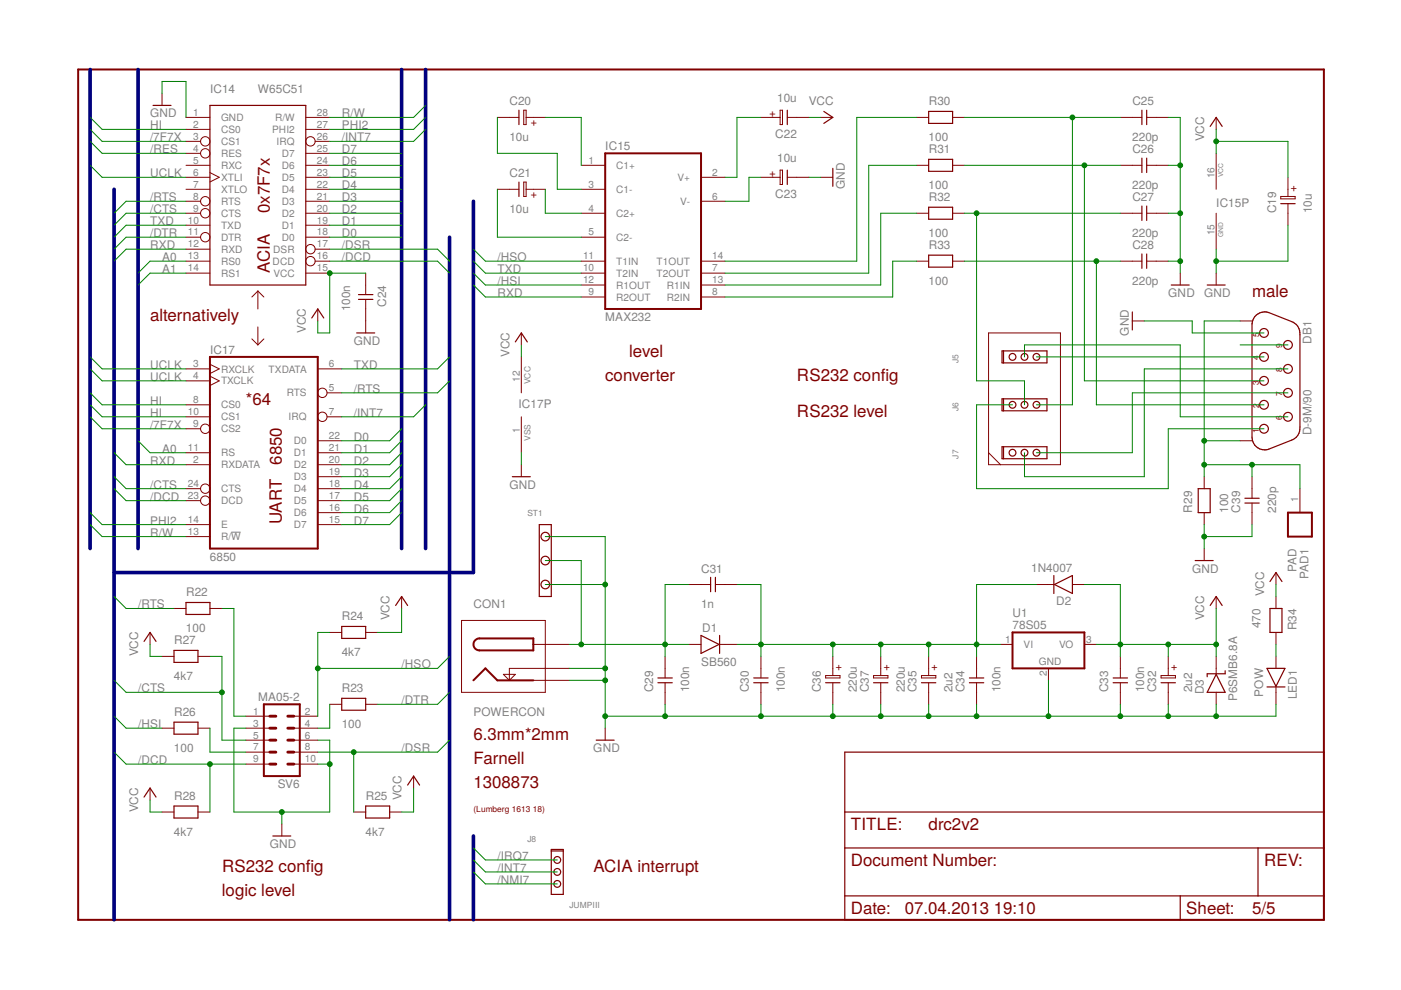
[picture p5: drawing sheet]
<svg xmlns="http://www.w3.org/2000/svg" width="297mm" height="210mm" viewBox="0 0 297 210" stroke-linecap="round" stroke-linejoin="round" font-family="sans-serif">
<path d="M49 112.8h2" fill="none" stroke="#808080" stroke-width=".21"/>
<g fill="none" stroke="#800000" stroke-width=".21">
<path d="M34.4 19.8v2.6M39.4 24.9h5.1M39.4 27.4h5.1M39.4 30h3.1M39.4 32.5h3.1M39.4 35.1h5.1M39.4 37.6h5.1M44.5 36.6l2 1-2 1M64.8 24.9h5.1M64.8 27.4h5.1M64.8 32.5h5.1M64.8 35.1h5.1"/>
<path d="M64.8 37.6h5.1M66.8 30h3.1M105.5 24.9h4.5M111 38.6h.5v3.1h-.5zM111 23.4h.5v3h-.5zM111.5 24.9h4.1M123.2 35.1h5.1M148.6 37.6h5.1M161.3 24.9h4.1M161.3 37.6h4.1M165.4 23.4h.5v3h-.5zM165.4 36.1h.5v3h-.5z"/>
<path d="M166.9 24.9h4.6M166.9 37.6h4.6M174 24.9h2.6M174 37.6h2.6M194.4 24.9h2.5M194.4 35.1h2.5M202 24.9h2.5M202 35.1h2.5M237.5 24.9h4.6M237.5 35.1h4.6M243.1 24.9h4.6M243.1 35.1h4.6"/>
<path d="M257.9 24.9v2.5M257.9 32.5v7.6M273.1 37.6v4.1M39.4 40.1h5.1M39.4 42.7h3.1M39.4 45.2h3.1M39.4 47.8h5.1M39.4 50.3h3.1M39.4 52.8h5.1M39.4 55.4h5.1M39.4 57.9h5.1M64.8 40.1h5.1"/>
<path d="M64.8 42.7h5.1M64.8 45.2h5.1M64.8 47.8h5.1M64.8 50.3h5.1M64.8 57.9h5.1M66.8 52.8h3.1M66.8 55.4h3.1M77.5 57.9v4.6M105.5 40.1h4.5M111.5 40.1h4.1M123.2 40.1h5.1M123.2 45.2h5.1"/>
<path d="M123.2 50.3h5.1M123.2 55.4h5.1M123.2 57.9h5.1M148.6 42.7h5.1M148.6 55.4h5.1M148.6 57.9h5.1M194.4 45.2h2.5M194.4 55.4h2.5M202 45.2h2.5M202 55.4h2.5M237.5 45.2h4.6M237.5 55.4h4.6"/>
<path d="M243.1 45.2h4.6M243.1 55.4h4.6M250.2 57.9v2.5M257.9 45.2v7.6M257.9 57.9v2.5M271.5 41.7h3.1v.5h-3.1zM273.1 43.2v4.6M39.4 78.2h5.1M44.5 77.2l2 1-2 1M44.5 79.8l2 1-2 .9M53.4 71.9l1.3 1.2M54.7 61.7v3.8"/>
<path d="M54.7 69.3v3.8M54.7 61.7l-1.3 1.3M54.7 61.7l1.2 1.3M55.9 71.9l-1.2 1.2M67.4 65.5v2.6M67.4 78.2h5.1M77.5 63.5v7.1M110.5 70.6v2.5M110.5 75.7v7.6M123.2 60.4h5.1M123.2 63h5.1M148.6 60.4h5.1"/>
<path d="M148.6 63h5.1M209.6 70.6h15.2v27.9h-15.2zM240.1 68.1h2.5M262.9 68.1h2.6M39.4 98.5h5.1M39.4 80.8h5.1M39.4 88.4h5.1M39.4 85.8h5.1M39.4 90.9h3.1M39.4 96h5.1M67.4 98.5h5.1M67.4 93.5h5.1"/>
<path d="M67.4 96h5.1M69.3 83.3h3.2M69.3 88.4h3.2M110.5 88.4v7.6M110.5 98.5v2.6M209.6 96l2.5 2.5M262.9 93.5h2.6M39.4 113.8h5.1M39.4 111.2h5.1M39.4 106.2h3.1M39.4 103.6h3.1M67.4 111.2h5.1"/>
<path d="M67.4 108.7h5.1M67.4 106.2h5.1M67.4 103.6h5.1M67.4 101.1h5.1M255.3 101.1v2.5M255.3 108.7v2.5M255.3 116.3v2.6M265.5 101.1v4.5M265.5 106.7v4.5M275.6 103.6v5.1M31.8 134.1v2.5M34.4 139.2h2.5"/>
<path d="M36.9 129h2.5M42 139.2h2.5M44.5 129h2.6M69.9 134.1h2.6M77.5 134.1h2.6M85.2 126.5v2.5M97.9 131.6h17.7v15.2h-17.7zM113.1 136.6h7.6M141 139.2v4.5M146.1 136.6h2.5M146.1 123.9h4.6M151.7 123.9h4.6"/>
<path d="M152.5 136.6h3.8M161.3 139.2v4.5M176.6 139.2v4M186.7 139.2v4M196.9 139.2v4M207.1 139.2v4.5M212.1 136.6h2.6M219.8 123.9h3.7M227.4 123.9h2.5M229.9 136.6h2.6M237.5 139.2v4.5M247.7 139.2v4"/>
<path d="M257.9 126.5v2.5M257.9 139.2v3.7M270.5 121.4v2.5M270.5 126.5v2.5M270.5 134.1v2.5M270.5 139.2v2.5M34.4 154.4h2.5M42 154.4h2.5M52.1 151.8h5.1M52.1 154.4h5.1M52.1 156.9h5.1M52.1 159.5h5.1"/>
<path d="M62.3 151.8h5.1M62.3 154.4h5.1M62.3 156.9h5.1M62.3 159.5h5.1M69.9 149.3h2.6M77.5 149.3h2.6M106.7 143h2.6l-1.3 1.3zM113.1 144.3h7.6M120.7 141.7h-12.7v2.6M128.3 154.4v2.5M141 144.8v4.5M161.3 144.8v4.5"/>
<path d="M175 143.2h3.1v.5h-3.1zM176.6 144.8v4.5M185.2 143.2h3.1v.5h-3.1zM186.7 144.8v4.5M195.4 143.2h3v.5h-3zM196.9 144.8v4.5M207.1 144.8v4.5M222.3 141.7v2.6M237.5 144.8v4.5M246.2 143.2h3v.5h-3zM247.7 144.8v4.5M257.9 146.8v2.5"/>
<path d="M270.5 145.6v3.7M31.8 167.1v2.5M34.4 172.2h2.5M42 172.2h2.5M52.1 162h5.1M59.8 174.7v2.5M62.3 162h5.1M75 172.2h2.5M82.6 172.2h2.6M87.7 164.5v2.6"/>
<circle cx="43.5" cy="30" r=".99"/>
<circle cx="43.5" cy="32.5" r=".99"/>
<circle cx="65.8" cy="30" r=".99"/>
<circle cx="43.5" cy="42.7" r=".99"/>
<circle cx="43.5" cy="50.3" r=".99"/>
<circle cx="43.5" cy="45.2" r=".99"/>
<circle cx="65.8" cy="55.4" r=".99"/>
<circle cx="65.8" cy="52.8" r=".99"/>
<circle cx="43.5" cy="90.9" r=".99"/>
<circle cx="68.3" cy="88.4" r=".99"/>
<circle cx="68.3" cy="83.3" r=".99"/>
<circle cx="43.5" cy="106.2" r=".99"/>
<circle cx="43.5" cy="103.6" r=".99"/>
</g>
<path d="M16.6 14.7h264.1v180.3h-264.1zM128.3 32.5h20.3v33h-20.3zM44.5 75.7h22.9v40.6h-22.9zM273.1 108.7h5.1v5.1h-5.1zM100.8 135.7l.8-.3h11.5v2.5h-11.5a1.26 1.26 0 0 1-1.1-.8 1.26 1.26 0 0 1 .3-1.4zM214.7 134.1h15.2v7.6h-15.2zM55.9 149.3h7.7v15.2h-7.7zM100.4 144.3l2.5-2.6 2.6 2.6h7.6" fill="none" stroke="#800000" stroke-width=".42"/>
<g fill="none" stroke="#800000" stroke-width=".25">
<path d="M32.4 22.4h3.9M44.5 22.4h20.3v38h-20.3zM110 23.4v3M110 38.6v3.1M166.9 23.4v3M166.9 36.1v3M174.7 23.6l1.9 1.3-1.9 1.3M176.6 35.7v3.8M196.9 23.6h5.1v2.6h-5.1zM196.9 33.8h5.1v2.5h-5.1zM242.1 23.4v3M242.1 33.5v3.1"/>
<path d="M243.1 23.4v3M243.1 33.5v3.1M256.6 26.8l1.3-1.9 1.2 1.9M196.9 43.9h5.1v2.6h-5.1zM196.9 54.1h5.1v2.5h-5.1zM242.1 43.7v3M242.1 53.8v3.1M243.1 43.7v3M243.1 53.8v3.1M271.5 43.2h3.1M66.1 67.4l1.3-1.9 1.2 1.9M75.6 70.6h3.8"/>
<path d="M76 62.5h3.1M76 63.5h3.1M109.3 72.5l1.2-1.9 1.3 1.9M212.4 74.4h9.6v2.5h-9.6zM212.8 74.4v2.5M240.1 66.1v3.9M248.3 60.4h3.8M255.9 60.4h3.9M266 67.1a2.84 2.84 0 0 1 3-.8l4.8 1.9a2.67 2.67 0 0 1 1.8 2.8v19.5a2.67 2.67 0 0 1-1.8 2.8l-4.8 1.9a2.66 2.66 0 0 1-3.5-2.5v-24l.1-.8zM212.4 84.6h9.6v2.5h-9.6zM212.4 94.7h9.6v2.6h-9.6zM212.8 84.6v2.5"/>
<path d="M212.8 94.7v2.6M108.6 101.1h3.8M114.3 111.2h2.6v15.3h-2.6zM253.4 118.9h3.8M254 103.6h2.6v5.1h-2.6zM263.9 106.7h3.1M263.9 105.6h3.1M30.5 136l1.3-1.9 1.3 1.9M36.9 137.9h5.1v2.5h-5.1zM39.4 127.7h5.1v2.6h-5.1zM72.5 132.8h5v2.6h-5zM83.9 128.4l1.3-1.9 1.2 1.9"/>
<path d="M148.6 134.7l3.8 1.9-3.8 1.9zM150.7 122.4v3.1M151.7 122.4v3.1M152.6 134.7v3.8M223.4 122v3.8M223.6 123.9l3.8-1.9v3.8zM256.6 128.4l1.3-1.9 1.2 1.9M269.3 129h2.5v5.1h-2.5zM269.3 123.3l1.2-1.9 1.3 1.9M36.9 153.1h5.1v2.6h-5.1zM72.5 148.1h5v2.5h-5zM126.4 156.9h3.8"/>
<path d="M139.5 144.8h3M139.5 143.7h3M159.8 144.8h3.1M159.8 143.7h3.1M175 144.8h3.1M179.1 159.5h101.6v35.5h-101.6zM185.2 144.8h3.1M195.4 144.8h3M205.5 144.8h3.1M205.5 143.7h3.1M236 144.8h3.1M236 143.7h3.1"/>
<path d="M246.2 144.8h3M257.9 143l1.9 3.8h-3.9zM259.8 142.2v.7h-3.9v.6M268.6 141.7h3.8l-1.9 3.8zM268.6 145.6h3.8M30.5 169l1.3-1.9 1.3 1.9M36.9 170.9h5.1v2.5h-5.1zM57.8 177.2h3.9M77.5 170.9h5.1v2.5h-5.1zM86.4 166.5l1.3-2 1.3 2M179.1 179.8h101.6M179.1 172.2h101.6"/>
<path d="M266.7 179.8v10.1M116.9 180.1h2.5v9.5h-2.5zM116.9 180.4h2.5M179.1 189.9h101.6M250.2 189.9v5.1"/>
<circle cx="214.7" cy="75.7" r=".72"/>
<circle cx="217.2" cy="75.7" r=".72"/>
<circle cx="219.8" cy="75.7" r=".72"/>
<circle cx="268" cy="70.6" r=".93"/>
<circle cx="268" cy="75.7" r=".93"/>
<circle cx="273.1" cy="78.2" r=".93"/>
<circle cx="273.1" cy="73.1" r=".93"/>
<circle cx="214.7" cy="96" r=".72"/>
<circle cx="214.7" cy="85.8" r=".72"/>
<circle cx="217.2" cy="96" r=".72"/>
<circle cx="217.2" cy="85.8" r=".72"/>
<circle cx="219.8" cy="96" r=".72"/>
<circle cx="219.8" cy="85.8" r=".72"/>
<circle cx="268" cy="85.8" r=".93"/>
<circle cx="268" cy="80.8" r=".93"/>
<circle cx="268" cy="90.9" r=".93"/>
<circle cx="273.1" cy="83.3" r=".93"/>
<circle cx="273.1" cy="88.4" r=".93"/>
<circle cx="115.6" cy="113.8" r=".91"/>
<circle cx="115.6" cy="118.9" r=".91"/>
<circle cx="115.6" cy="123.9" r=".91"/>
<circle cx="118.2" cy="187.4" r=".72"/>
<circle cx="118.2" cy="184.9" r=".72"/>
<circle cx="118.2" cy="182.3" r=".72"/>
</g>
<path d="M57.2 156.9h1.3M57.2 154.4h1.3M57.2 151.8h1.3M57.2 159.5h1.3M61 156.9h1.3M61 154.4h1.3M61 151.8h1.3M61 159.5h1.3M57.2 162h1.3M61 162h1.3" fill="none" stroke="#800000" stroke-width=".61"/>
<path d="M19.1 14.7v101.6M29.3 14.7v101.6M85.2 14.7v101.6M90.2 14.7v101.6M24.2 40.1v154.9M95.3 50.3v144.7M100.4 42.7v78.7h-76.2M100.4 177.2v17.8" fill="none" stroke="#000080" stroke-width=".76"/>
<g fill="none" stroke="#008000" stroke-width=".21">
<path d="M34.4 19.8v-2.5h5v7.6M19.1 30l2.6 2.5h17.7M19.1 35.1l2.6 2.5h17.7M19.1 24.9l2.6 2.5h17.7M19.1 27.4l2.6 2.6h17.7M69.9 32.5h15.3M69.9 37.6h15.3M69.9 35.1h15.3M90.2 24.9l-2.5 2.5h-17.8M90.2 27.4l-2.5 2.6h-17.8M90.2 22.4l-2.5 2.5h-17.8M105.5 24.9v7.6h12.7v7.6h5"/>
<path d="M115.6 24.9h7.6v10.2M161.3 37.6h-2.5v5.1h-5.1M161.3 24.9h-5v12.7h-2.6M171.5 37.6h2.5M171.5 24.9h2.5M194.4 35.1h-10.2v22.8h-30.5M194.4 24.9h-12.7v30.5h-28M204.5 35.1h33M204.5 24.9h33M227.4 24.9v60.9h-7.6M229.9 35.1v45.7h38.1M247.7 35.1h2.5"/>
<path d="M247.7 24.9h2.5v33M257.9 30h15.2v7.6M257.9 27.4v5.1M39.4 57.9h-7.6l-2.5 2.5M39.4 55.4h-7.6l-2.5 2.5M39.4 50.3h-12.7l-2.5 2.5M39.4 47.8h-12.7l-2.5 2.5M39.4 45.2h-12.7l-2.5 2.6M39.4 42.7h-12.7l-2.5 2.5M39.4 52.8h-12.7l-2.5 2.6M69.9 55.4h22.9l2.5 2.5M69.9 50.3h15.3"/>
<path d="M69.9 47.8h15.3M69.9 45.2h15.3M69.9 42.7h15.3M69.9 40.1h15.3M69.9 52.8h22.9l2.5 2.6M77.5 57.9h-7.6v12.7h-2.5v-2.5M100.4 55.4l2.5 2.5h20.3M100.4 52.8l2.5 2.6h20.3M100.4 57.9l2.5 2.5h20.3M105.5 40.1v10.2h17.7M115.6 40.1v5.1h7.6M194.4 55.4h-5.1v7.6h-35.6"/>
<path d="M194.4 45.2h-7.7v15.2h-33M204.5 55.4h33M204.5 45.2h33M207.1 45.2v35.6h10.1v5M232.5 55.4v30.4h35.5M247.7 55.4h2.5M247.7 45.2h2.5M257.9 52.8v5.1M273.1 47.8v7.6h-15.2M19.1 75.7l2.6 2.5h17.7M19.1 78.2l2.6 2.6h17.7M95.3 75.7l-2.5 2.5h-20.3"/>
<path d="M100.4 60.4l2.5 2.6h20.3M110.5 73.1v2.6M217.2 75.7v-2.6h33v15.3h22.9M219.8 75.7h48.2M242.6 68.1h10.2v2.5h15.2M262.9 68.1h-7.6v33M262.9 73.1h10.2M273.1 78.2h-30.5v22.9h-25.4v-5.1M19.1 83.3l2.6 2.5h17.7M19.1 85.8l2.6 2.6h17.7M19.1 88.4l2.6 2.5h17.7M24.2 96l2.5 2.5h12.7"/>
<path d="M29.3 93.5l2.5 2.5h7.6M85.2 93.5l-2.6 2.5h-10.1M85.2 90.9l-2.6 2.6h-10.1M85.2 96l-2.6 2.5h-10.1M85.2 98.5l-2.6 2.6h-10.1M90.2 85.8l-2.5 2.6h-15.2M95.3 80.8l-2.5 2.5h-20.3M110.5 96v2.5M214.7 85.8h-7.6v17.8h40.6v-12.7h20.3M255.3 93.5h7.6M255.3 98.5h20.3v5.1M265.5 98.5v2.6"/>
<path d="M273.1 83.3h-33v12.7h-20.3M19.1 108.7l2.6 2.5h17.7M19.1 111.2l2.6 2.6h17.7M24.2 101.1l2.5 2.5h12.7M24.2 103.6l2.5 2.6h12.7M85.2 108.7l-2.6 2.5h-10.1M85.2 101.1l-2.6 2.5h-10.1M85.2 103.6l-2.6 2.6h-10.1M85.2 106.2l-2.6 2.5h-10.1M115.6 113.8h12.7v40.6M115.6 118.9h7.6v17.7M255.3 111.2v5.1"/>
<path d="M265.5 111.2v2.6h-10.2M24.2 126.5l2.5 2.5h10.2M31.8 136.6v2.6h2.6M44.5 139.2h2.6v17.7h5M47.1 129h2.5v22.8h2.5M69.9 134.1h-2.5v17.7M85.2 129v5.1h-5.1M95.3 139.2l-2.5 2.5h-25.4M115.6 123.9h12.7M120.7 136.6h25.4M146.1 123.9h-5.1v15.3M156.3 136.6h55.8"/>
<path d="M156.3 123.9h5v15.3M176.6 136.6v2.6M186.7 136.6v2.6M196.9 136.6v2.6M219.8 123.9h-12.7v15.3M229.9 123.9h7.6v15.3M232.5 136.6h25.4M247.7 136.6v2.6M257.9 129v10.2M270.5 123.9v2.6M270.5 136.6v2.6M24.2 151.8l2.5 2.6h7.7"/>
<path d="M24.2 159.5l2.5 2.5h25.4M24.2 144.3l2.5 2.5h20.4M44.5 154.4v5.1h7.6M52.1 154.4h-2.5v17.8h20.3v-15.3h-2.5M69.9 149.3v5.1h-2.5M75 159.5v12.7M95.3 156.9l-2.5 2.6h-25.4M95.3 146.8l-2.5 2.5h-12.7M120.7 141.7h7.6M120.7 144.3h7.6M141 149.3v2.5M161.3 149.3v2.5"/>
<path d="M176.6 149.3v2.5M186.7 149.3v2.5M196.9 149.3v2.5M207.1 149.3v2.5M222.3 144.3v7.5M237.5 149.3v2.5M247.7 149.3v2.5M257.9 149.3v2.5M270.5 149.3v2.5h-142.2M31.8 169.6v2.6h2.6M44.5 162v10.2M59.8 172.2v2.5"/>
<path d="M67.4 162h2.5M87.7 167.1v5.1h-2.5M100.4 179.8l2.5 2.5h15.3M100.4 182.3l2.5 2.6h15.3M100.4 184.9l2.5 2.5h15.3"/>
</g>
<g fill="#008000" stroke="#008000" stroke-width=".21">
<circle cx="69.9" cy="57.9" r=".51"/>
<circle cx="257.9" cy="30" r=".51"/>
<circle cx="237.5" cy="136.6" r=".51"/>
<circle cx="247.7" cy="136.6" r=".51"/>
<circle cx="257.9" cy="136.6" r=".51"/>
<circle cx="257.9" cy="55.4" r=".51"/>
<circle cx="59.8" cy="172.2" r=".51"/>
<circle cx="69.9" cy="162" r=".51"/>
<circle cx="255.3" cy="113.8" r=".51"/>
<circle cx="250.2" cy="55.4" r=".51"/>
<circle cx="250.2" cy="45.2" r=".51"/>
<circle cx="250.2" cy="35.1" r=".51"/>
<circle cx="128.3" cy="144.3" r=".51"/>
<circle cx="161.3" cy="151.8" r=".51"/>
<circle cx="141" cy="151.8" r=".51"/>
<circle cx="128.3" cy="151.8" r=".51"/>
<circle cx="247.7" cy="151.8" r=".51"/>
<circle cx="237.5" cy="151.8" r=".51"/>
<circle cx="207.1" cy="151.8" r=".51"/>
<circle cx="196.9" cy="151.8" r=".51"/>
<circle cx="176.6" cy="151.8" r=".51"/>
<circle cx="222.3" cy="151.8" r=".51"/>
<circle cx="257.9" cy="151.8" r=".51"/>
<circle cx="128.3" cy="123.9" r=".51"/>
<circle cx="128.3" cy="141.7" r=".51"/>
<circle cx="186.7" cy="151.8" r=".51"/>
<circle cx="75" cy="159.5" r=".51"/>
<circle cx="47.1" cy="146.8" r=".51"/>
<circle cx="44.5" cy="162" r=".51"/>
<circle cx="67.4" cy="141.7" r=".51"/>
<circle cx="255.3" cy="93.5" r=".51"/>
<circle cx="255.3" cy="98.5" r=".51"/>
<circle cx="265.5" cy="98.5" r=".51"/>
<circle cx="207.1" cy="45.2" r=".51"/>
<circle cx="227.4" cy="24.9" r=".51"/>
<circle cx="232.5" cy="55.4" r=".51"/>
<circle cx="229.9" cy="35.1" r=".51"/>
<circle cx="141" cy="136.6" r=".51"/>
<circle cx="123.2" cy="136.6" r=".51"/>
<circle cx="161.3" cy="136.6" r=".51"/>
<circle cx="176.6" cy="136.6" r=".51"/>
<circle cx="196.9" cy="136.6" r=".51"/>
<circle cx="207.1" cy="136.6" r=".51"/>
<circle cx="186.7" cy="136.6" r=".51"/>
</g>
<g font-size="3.6" fill="#800000">
<text x="57.2" y="45.2" transform="rotate(-90 57.2 45.2)">0x7F7x</text>
<text x="57.2" y="57.9" transform="rotate(-90 57.2 57.9)">ACIA</text>
<text x="265.5" y="63">male</text>
<text x="31.8" y="68.1">alternatively</text>
<text x="133.4" y="75.7">level</text>
<text x="128.3" y="80.8">converter</text>
<text x="169" y="80.8">RS232 confg</text>
<text x="186.7" y="80.8">i</text>
<text x="52.1" y="85.8">*64</text>
<text x="169" y="88.4">RS232 level</text>
<text x="59.7" y="98.5" transform="rotate(-90 59.7 98.5)">6850</text>
<text x="59.7" y="111.2" transform="rotate(-90 59.7 111.2)">UART</text>
<text x="100.4" y="156.9">6.3mm*2mm</text>
<text x="100.4" y="167.1">1308873</text>
<text x="100.4" y="162">Farnell</text>
<text x="180.4" y="176">TITLE:</text>
<text x="196.9" y="176">drc2v2</text>
<text x="47.1" y="184.9">RS232 confg</text>
<text x="64.8" y="184.9">i</text>
<text x="125.8" y="184.9">ACIA interrupt</text>
<text x="180.4" y="183.6">Document Number:</text>
<text x="268" y="183.6">REV:</text>
<text x="47" y="190">logic level</text>
<text x="180.4" y="193.8">Date:</text>
<text x="191.8" y="193.8">07.04.2013</text>
<text x="210.7" y="193.8">19:10</text>
<text x="251.5" y="193.8">Sheet:</text>
<text x="265.5" y="193.8">5/5</text>
</g>
<g font-size="2.5" fill="#808080">
<text x="44.5" y="19.8">IC14</text>
<text x="54.7" y="19.8">W65C51</text>
<text x="108" y="22.4">C20</text>
<text x="164.8" y="21.6">10u</text>
<text x="171.5" y="22.4">VCC</text>
<text x="196.9" y="22.4">R30</text>
<text x="240.1" y="22.4">C25</text>
<text x="31.8" y="30">/7F7X</text>
<text x="31.8" y="24.9">GND</text>
<text x="31.8" y="27.4">HI</text>
<text x="72.4" y="30">/INT7</text>
<text x="72.5" y="24.9">R/W</text>
<text x="72.5" y="27.4">PHI2</text>
<text x="108" y="30">10u</text>
<text x="164.4" y="29.2">C22</text>
<text x="196.9" y="30">100</text>
<text x="240.1" y="30">220p</text>
<text x="255.3" y="30" transform="rotate(-90 255.3 30)">VCC</text>
<text x="31.8" y="32.5">/RES</text>
<text x="72.5" y="32.5">D7</text>
<text x="72.5" y="35">D6</text>
<text x="128.3" y="31.9">IC15</text>
<text x="164.8" y="34.3">10u</text>
<text x="196.9" y="32.5">R31</text>
<text x="240.1" y="32.5">C26</text>
<text x="31.8" y="37.6">UCLK</text>
<text x="72.5" y="40.1">D4</text>
<text x="72.5" y="37.6">D5</text>
<text x="108" y="37.6">C21</text>
<text x="164.4" y="41.9">C23</text>
<text x="179.1" y="40.1" transform="rotate(-90 179.1 40.1)">GND</text>
<text x="196.9" y="40.1">100</text>
<text x="240.1" y="40.1">220p</text>
<text x="31.8" y="42.7">/RTS</text>
<text x="31.8" y="45.2">/CTS</text>
<text x="31.8" y="47.7">TXD</text>
<text x="72.5" y="47.7">D1</text>
<text x="72.5" y="45.2">D2</text>
<text x="72.5" y="42.7">D3</text>
<text x="108" y="45.2">10u</text>
<text x="196.9" y="42.7">R32</text>
<text x="240.1" y="42.7">C27</text>
<text x="257.9" y="43.9">IC15P</text>
<text x="270.5" y="45.2" transform="rotate(-90 270.5 45.2)">C19</text>
<text x="278.2" y="45.2" transform="rotate(-90 278.2 45.2)">10u</text>
<text x="31.8" y="50.3">/DTR</text>
<text x="31.8" y="52.8">RXD</text>
<text x="72.4" y="52.8">/DSR</text>
<text x="72.5" y="50.3">D0</text>
<text x="196.9" y="50.3">100</text>
<text x="196.9" y="52.8">R33</text>
<text x="240.1" y="50.3">220p</text>
<text x="240.1" y="52.8">C28</text>
<text x="34.4" y="57.9">A1</text>
<text x="34.4" y="55.4">A0</text>
<text x="72.4" y="55.4">/DCD</text>
<text x="105.5" y="55.4">/HSO</text>
<text x="105.5" y="57.9">TXD</text>
<text x="74.2" y="66" transform="rotate(-90 74.2 66)">100n</text>
<text x="81.8" y="65" transform="rotate(-90 81.8 65)">C24</text>
<text x="105.5" y="60.4">/HSI</text>
<text x="105.5" y="63">RXD</text>
<text x="196.9" y="60.4">100</text>
<text x="240.1" y="60.4">220p</text>
<text x="247.7" y="63">GND</text>
<text x="255.3" y="63">GND</text>
<text x="64.8" y="70.6" transform="rotate(-90 64.8 70.6)">VCC</text>
<text x="128.3" y="68.1">MAX232</text>
<text x="239.3" y="71.2" transform="rotate(-90 239.3 71.2)">GND</text>
<text x="44.5" y="75">IC17</text>
<text x="75" y="73.1">GND</text>
<text x="108" y="75.7" transform="rotate(-90 108 75.7)">VCC</text>
<text x="278" y="73" transform="rotate(-90 278 73)">DB1</text>
<text x="31.8" y="78.2">UCLK</text>
<text x="31.8" y="80.8">UCLK</text>
<text x="75" y="83.3">/RTS</text>
<text x="75" y="78.2">TXD</text>
<text x="31.8" y="85.8">HI</text>
<text x="31.8" y="88.4">HI</text>
<text x="75" y="88.4">/INT7</text>
<text x="109.9" y="86.5">IC17P</text>
<text x="31.8" y="90.9">/7F7X</text>
<text x="34.4" y="96">A0</text>
<text x="75" y="93.5">D0</text>
<text x="75" y="96">D1</text>
<text x="278" y="92.3" transform="rotate(-90 278 92.3)">D-9M/90</text>
<text x="31.8" y="98.5">RXD</text>
<text x="75" y="98.5">D2</text>
<text x="75" y="101.1">D3</text>
<text x="31.8" y="103.6">/CTS</text>
<text x="31.8" y="106.2">/DCD</text>
<text x="75" y="103.6">D4</text>
<text x="75" y="106.2">D5</text>
<text x="108" y="103.6">GND</text>
<text x="31.8" y="113.8">R/W</text>
<text x="31.8" y="111.2">PHI2</text>
<text x="75" y="111.2">D7</text>
<text x="75" y="108.7">D6</text>
<text x="252.8" y="108.7" transform="rotate(-90 252.8 108.7)">R29</text>
<text x="260.4" y="108.7" transform="rotate(-90 260.4 108.7)">100</text>
<text x="262.9" y="108.7" transform="rotate(-90 262.9 108.7)">C39</text>
<text x="270.5" y="108.7" transform="rotate(-90 270.5 108.7)">220p</text>
<text x="44.5" y="118.8">6850</text>
<text x="148.7" y="121.4">C31</text>
<text x="218.6" y="121.2">1N4007</text>
<text x="252.8" y="121.4">GND</text>
<text x="274.9" y="121.3" transform="rotate(-90 274.9 121.3)">PAD</text>
<text x="277.4" y="122.7" transform="rotate(-90 277.4 122.7)">PAD1</text>
<text x="29.3" y="129">/RTS</text>
<text x="39.4" y="126.5">R22</text>
<text x="72.5" y="131.5">R24</text>
<text x="82.6" y="131.5" transform="rotate(-90 82.6 131.5)">VCC</text>
<text x="100.4" y="129">CON1</text>
<text x="148.6" y="129">1n</text>
<text x="214.7" y="130.9">U1</text>
<text x="223.9" y="128.3">D2</text>
<text x="255.3" y="131.5" transform="rotate(-90 255.3 131.5)">VCC</text>
<text x="268" y="126.4" transform="rotate(-90 268 126.4)">VCC</text>
<text x="36.9" y="136.6">R27</text>
<text x="39.4" y="134.1">100</text>
<text x="148.9" y="134">D1</text>
<text x="214.7" y="133.4">78S05</text>
<text x="267.2" y="133.2" transform="rotate(-90 267.2 133.2)">470</text>
<text x="274.9" y="133.6" transform="rotate(-90 274.9 133.6)">R34</text>
<text x="29.3" y="139.1" transform="rotate(-90 29.3 139.1)">VCC</text>
<text x="72.4" y="139.2">4k7</text>
<text x="85.1" y="141.7">/HSO</text>
<text x="148.6" y="141.1">SB560</text>
<text x="29.3" y="146.8">/CTS</text>
<text x="36.9" y="144.2">4k7</text>
<text x="54.7" y="148.6">MA05-2</text>
<text x="72.5" y="146.8">R23</text>
<text x="85.1" y="149.3">/DTR</text>
<text x="138.5" y="146.8" transform="rotate(-90 138.5 146.8)">C29</text>
<text x="146.1" y="146.8" transform="rotate(-90 146.1 146.8)">100n</text>
<text x="158.8" y="146.8" transform="rotate(-90 158.8 146.8)">C30</text>
<text x="166.4" y="146.8" transform="rotate(-90 166.4 146.8)">100n</text>
<text x="174" y="146.8" transform="rotate(-90 174 146.8)">C36</text>
<text x="181.7" y="146.8" transform="rotate(-90 181.7 146.8)">220u</text>
<text x="184.2" y="146.8" transform="rotate(-90 184.2 146.8)">C37</text>
<text x="191.8" y="146.8" transform="rotate(-90 191.8 146.8)">220u</text>
<text x="194.4" y="146.8" transform="rotate(-90 194.4 146.8)">C35</text>
<text x="202" y="146.8" transform="rotate(-90 202 146.8)">2u2</text>
<text x="204.5" y="146.8" transform="rotate(-90 204.5 146.8)">C34</text>
<text x="212.1" y="146.8" transform="rotate(-90 212.1 146.8)">100n</text>
<text x="235" y="146.8" transform="rotate(-90 235 146.8)">C33</text>
<text x="242.6" y="146.8" transform="rotate(-90 242.6 146.8)">100n</text>
<text x="245.1" y="146.8" transform="rotate(-90 245.1 146.8)">C32</text>
<text x="252.8" y="146.8" transform="rotate(-90 252.8 146.8)">2u2</text>
<text x="255.2" y="147.2" transform="rotate(-90 255.2 147.2)">D3</text>
<text x="262.3" y="148.7" transform="rotate(-90 262.3 148.7)">P6SMB6.8A</text>
<text x="267.8" y="147.7" transform="rotate(-90 267.8 147.7)">POW</text>
<text x="275" y="148.3" transform="rotate(-90 275 148.3)">LED1</text>
<text x="29.3" y="154.4">/HSI</text>
<text x="36.9" y="151.9">R26</text>
<text x="72.4" y="154.4">100</text>
<text x="100.4" y="151.9">POWERCON</text>
<text x="36.9" y="159.5">100</text>
<text x="85.1" y="159.5">/DSR</text>
<text x="125.8" y="159.5">GND</text>
<text x="29.3" y="162">/DCD</text>
<text x="58.9" y="167.1">SV6</text>
<text x="29.3" y="172.2" transform="rotate(-90 29.3 172.2)">VCC</text>
<text x="36.9" y="169.6">R28</text>
<text x="77.5" y="169.6">R25</text>
<text x="85.1" y="169.6" transform="rotate(-90 85.1 169.6)">VCC</text>
<text x="36.9" y="177.3">4k7</text>
<text x="57.2" y="179.8">GND</text>
<text x="77.5" y="177.3">4k7</text>
<text x="105.5" y="184.9">/INT7</text>
<text x="105.5" y="182.3">/IRQ7</text>
<text x="105.5" y="187.4">/NMI7</text>
</g>
<g font-size="2.5" fill="#800000">
<text x="112.4" y="26.8">+</text>
<text x="163" y="24.8">+</text>
<text x="163" y="37.5">+</text>
<text x="275" y="40.8" transform="rotate(-90 275 40.8)">+</text>
<text x="112.4" y="42">+</text>
<text x="178.5" y="142.3" transform="rotate(-90 178.5 142.3)">+</text>
<text x="188.6" y="142.3" transform="rotate(-90 188.6 142.3)">+</text>
<text x="198.8" y="142.3" transform="rotate(-90 198.8 142.3)">+</text>
<text x="249.6" y="142.3" transform="rotate(-90 249.6 142.3)">+</text>
</g>
<g font-size="2.1" fill="#808080">
<text x="41" y="24.5">1</text>
<text x="41" y="27.1">2</text>
<text x="41" y="29.6">3</text>
<text x="46.9" y="25.7">GND</text>
<text x="46.9" y="28.2">CS0</text>
<text x="57.7" y="28.2">PHI2</text>
<text x="58.3" y="25.7">R/W</text>
<text x="67.2" y="29.6">26</text>
<text x="67.2" y="27.1">27</text>
<text x="67.2" y="24.5">28</text>
<text x="41" y="32.2">4</text>
<text x="41" y="34.7">5</text>
<text x="46.9" y="30.7">CS1</text>
<text x="46.9" y="33.3">RES</text>
<text x="46.9" y="35.8">RXC</text>
<text x="58.6" y="30.7">IRQ</text>
<text x="59.8" y="35.8">D6</text>
<text x="59.8" y="33.3">D7</text>
<text x="67.2" y="34.7">24</text>
<text x="67.2" y="32.2">25</text>
<text x="124.8" y="34.7">1</text>
<text x="130.7" y="35.8">C1+</text>
<text x="41" y="37.2">6</text>
<text x="41" y="39.8">7</text>
<text x="46.9" y="38.3">XTLI</text>
<text x="46.9" y="40.9">XTLO</text>
<text x="59.8" y="40.9">D4</text>
<text x="59.8" y="38.3">D5</text>
<text x="67.2" y="39.8">22</text>
<text x="67.2" y="37.2">23</text>
<text x="124.8" y="39.8">3</text>
<text x="130.7" y="40.9">C1-</text>
<text x="143.6" y="38.3">V+</text>
<text x="151" y="37.2">2</text>
<text x="257.5" y="37.8" transform="rotate(-90 257.5 37.8)">16</text>
<text x="39.8" y="47.4">10</text>
<text x="41" y="42.3">8</text>
<text x="41" y="44.8">9</text>
<text x="46.9" y="43.4">RTS</text>
<text x="46.9" y="46">CTS</text>
<text x="59.8" y="46">D2</text>
<text x="59.8" y="43.4">D3</text>
<text x="67.2" y="47.4">19</text>
<text x="67.2" y="44.8">20</text>
<text x="67.2" y="42.3">21</text>
<text x="124.8" y="44.8">4</text>
<text x="130.7" y="46">C2+</text>
<text x="144.2" y="43.4">V-</text>
<text x="151" y="42.3">6</text>
<text x="39.8" y="49.9">11</text>
<text x="39.8" y="52.5">12</text>
<text x="46.9" y="48.5">TXD</text>
<text x="46.9" y="51">DTR</text>
<text x="46.9" y="53.6">RXD</text>
<text x="57.9" y="53.6">DSR</text>
<text x="59.8" y="51">D0</text>
<text x="59.8" y="48.5">D1</text>
<text x="67.2" y="52.5">17</text>
<text x="67.2" y="49.9">18</text>
<text x="124.8" y="49.9">5</text>
<text x="130.7" y="51">C2-</text>
<text x="257.5" y="49.9" transform="rotate(-90 257.5 49.9)">15</text>
<text x="39.8" y="55">13</text>
<text x="39.8" y="57.5">14</text>
<text x="46.9" y="56.1">RS0</text>
<text x="46.9" y="58.7">RS1</text>
<text x="57.8" y="56.1">DCD</text>
<text x="58" y="58.7">VCC</text>
<text x="67.2" y="57.5">15</text>
<text x="67.2" y="55">16</text>
<text x="123.6" y="55">11</text>
<text x="123.6" y="57.5">10</text>
<text x="130.7" y="56.1">T1IN</text>
<text x="130.7" y="58.7">T2IN</text>
<text x="139.2" y="56.1">T1OUT</text>
<text x="139.2" y="58.7">T2OUT</text>
<text x="151" y="55">14</text>
<text x="151" y="57.5">7</text>
<text x="123.6" y="60.1">12</text>
<text x="124.8" y="62.6">9</text>
<text x="130.7" y="61.2">R1OUT</text>
<text x="130.7" y="63.7">R2OUT</text>
<text x="141.4" y="61.2">R1IN</text>
<text x="141.4" y="63.7">R2IN</text>
<text x="151" y="60.1">13</text>
<text x="151" y="62.6">8</text>
<text x="41" y="77.9">3</text>
<text x="69.7" y="77.9">6</text>
<text x="41" y="80.4">4</text>
<text x="46.9" y="79">RXCLK</text>
<text x="46.9" y="81.5">TXCLK</text>
<text x="57" y="79">TXDATA</text>
<text x="69.7" y="82.9">5</text>
<text x="110.2" y="81" transform="rotate(-90 110.2 81)">12</text>
<text x="39.8" y="88">10</text>
<text x="41" y="85.5">8</text>
<text x="46.9" y="86.6">CS0</text>
<text x="46.9" y="89.1">CS1</text>
<text x="60.8" y="84.1">RTS</text>
<text x="61.2" y="89.1">IRQ</text>
<text x="69.7" y="88">7</text>
<text x="39.8" y="95.6">11</text>
<text x="41" y="90.6">9</text>
<text x="46.9" y="91.7">CS2</text>
<text x="62.3" y="94.2">D0</text>
<text x="69.7" y="95.6">21</text>
<text x="69.7" y="93.1">22</text>
<text x="110.2" y="91.9" transform="rotate(-90 110.2 91.9)">1</text>
<text x="41" y="98.2">2</text>
<text x="46.9" y="99.3">RXDATA</text>
<text x="46.9" y="96.8">RS</text>
<text x="62.3" y="101.8">D3</text>
<text x="62.3" y="99.3">D2</text>
<text x="62.3" y="96.8">D1</text>
<text x="69.7" y="100.7">19</text>
<text x="69.7" y="98.2">20</text>
<text x="39.8" y="105.8">23</text>
<text x="39.8" y="103.3">24</text>
<text x="46.9" y="106.9">DCD</text>
<text x="46.9" y="104.4">CTS</text>
<text x="62.3" y="106.9">D5</text>
<text x="62.3" y="104.4">D4</text>
<text x="69.7" y="105.8">17</text>
<text x="69.7" y="103.3">18</text>
<text x="275.3" y="106.4" transform="rotate(-90 275.3 106.4)">1</text>
<text x="39.8" y="113.4">13</text>
<text x="39.8" y="110.9">14</text>
<text x="46.9" y="112">E</text>
<text x="62.3" y="112">D7</text>
<text x="62.3" y="109.5">D6</text>
<text x="69.7" y="110.9">15</text>
<text x="69.7" y="108.3">16</text>
<text x="46.9" y="114.5">R/W</text>
<text x="213.1" y="136.3">1</text>
<text x="217" y="137.4">VI</text>
<text x="224.5" y="137.4">VO</text>
<text x="230.3" y="136.3">3</text>
<text x="220.3" y="140.9">GND</text>
<text x="221.9" y="143.2" transform="rotate(-90 221.9 143.2)">2</text>
<text x="53.7" y="151.5">1</text>
<text x="53.7" y="154">3</text>
<text x="64.6" y="151.5">2</text>
<text x="64.6" y="154">4</text>
<text x="53.7" y="156.6">5</text>
<text x="53.7" y="159.1">7</text>
<text x="53.7" y="161.7">9</text>
<text x="64.6" y="156.6">6</text>
<text x="64.6" y="159.1">8</text>
<text x="64.6" y="161.7">10</text>
</g>
<g font-size="1.8" fill="#800000">
<text x="266.9" y="71.4" transform="rotate(-90 266.9 71.4)">5</text>
<text x="266.9" y="76.3" transform="rotate(-90 266.9 76.3)">4</text>
<text x="271.8" y="73.8" transform="rotate(-90 271.8 73.8)">9</text>
<text x="266.9" y="81.5" transform="rotate(-90 266.9 81.5)">3</text>
<text x="271.8" y="83.9" transform="rotate(-90 271.8 83.9)">7</text>
<text x="271.8" y="78.9" transform="rotate(-90 271.8 78.9)">8</text>
<text x="266.9" y="86.6" transform="rotate(-90 266.9 86.6)">2</text>
<text x="271.8" y="89" transform="rotate(-90 271.8 89)">6</text>
<text x="266.9" y="91.7" transform="rotate(-90 266.9 91.7)">1</text>
<text x="100.4" y="172.2">(Lumberg 1613</text>
<text x="113" y="172.2">18)</text>
</g>
<g font-size="1.8" fill="#808080">
<text x="203.2" y="76.9" transform="rotate(-90 203.2 76.9)">J5</text>
<text x="112.4" y="81.4" transform="rotate(-90 112.4 81.4)">VCC</text>
<text x="203.2" y="87.1" transform="rotate(-90 203.2 87.1)">J6</text>
<text x="112.4" y="93.4" transform="rotate(-90 112.4 93.4)">VSS</text>
<text x="203.2" y="97.3" transform="rotate(-90 203.2 97.3)">J7</text>
<text x="111.8" y="109.3">ST1</text>
<text x="111.8" y="178.5">J8</text>
<text x="120.7" y="192.5">JUMPIII</text>
</g>
<g font-size="1.4" fill="#808080">
<text x="259.4" y="37.6" transform="rotate(-90 259.4 37.6)">VCC</text>
<text x="259.4" y="50.3" transform="rotate(-90 259.4 50.3)">GND</text>
</g>
</svg>
